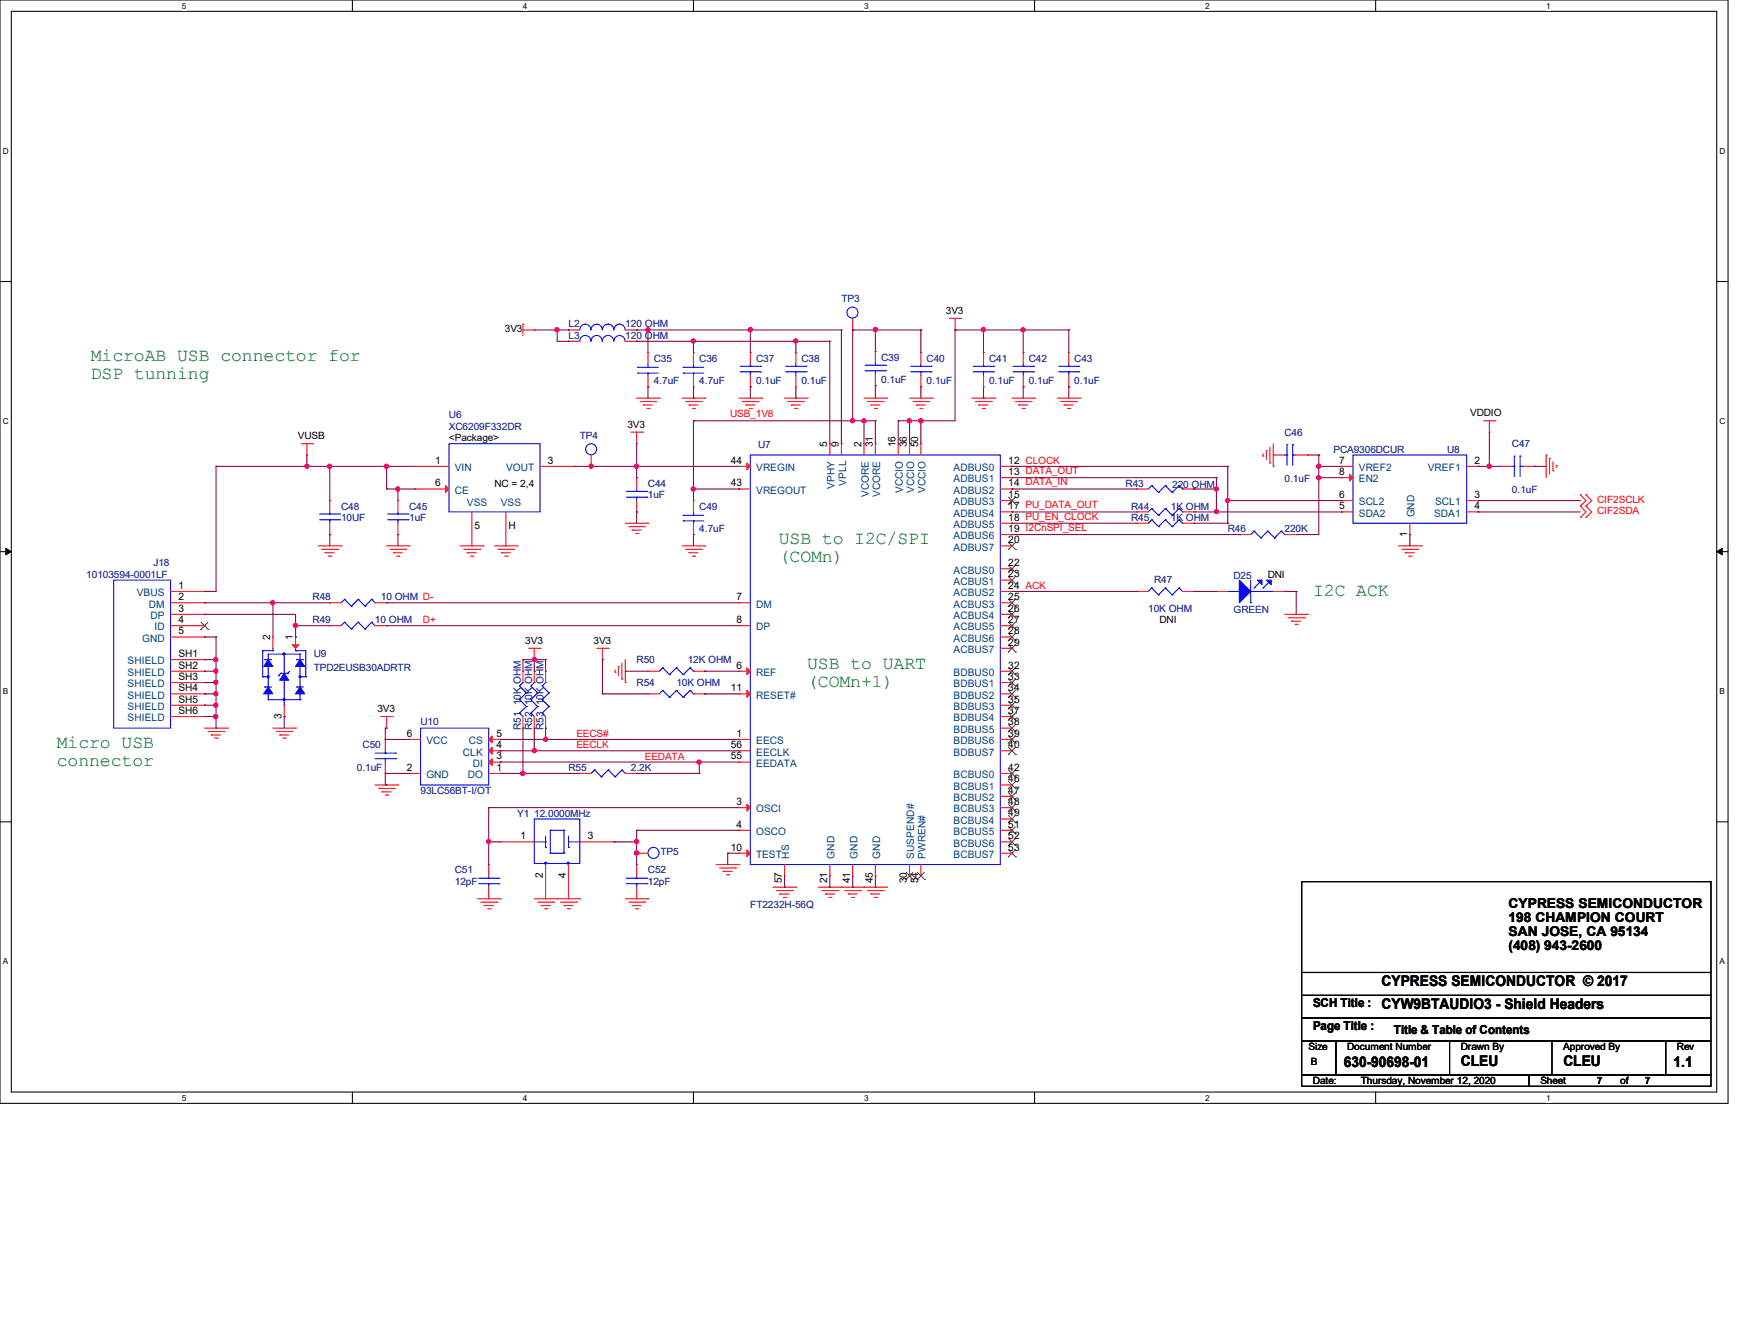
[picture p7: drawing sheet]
<svg xmlns="http://www.w3.org/2000/svg" width="279mm" height="216mm" viewBox="0 0 279 216" stroke-linecap="round" stroke-linejoin="round" font-family="sans-serif">
<path d="M0 0h278v177.4h-278zM1.8 1.8h274.3v173.8h-274.3z" fill="none" stroke="#000" stroke-width=".17"/>
<g fill="#fff">
<path d="M29.3 .2h.7v1.5h-.7z"/>
<path d="M29.3 175.8h.7v1.4h-.7z"/>
</g>
<path d="M56.7 0v1.8M56.7 175.6v1.8" fill="none" stroke="#000" stroke-width=".17"/>
<g fill="#fff">
<path d="M84.1 .2h.7v1.5h-.7z"/>
<path d="M84.1 175.8h.7v1.4h-.7z"/>
</g>
<path d="M111.5 0v1.8M111.5 175.6v1.8" fill="none" stroke="#000" stroke-width=".17"/>
<g fill="#fff">
<path d="M139 .2h.7v1.5h-.7z"/>
<path d="M139 175.8h.7v1.4h-.7z"/>
</g>
<path d="M166.4 0v1.8M166.4 175.6v1.8" fill="none" stroke="#000" stroke-width=".17"/>
<g fill="#fff">
<path d="M193.8 .2h.8v1.5h-.8z"/>
<path d="M193.8 175.8h.8v1.4h-.8z"/>
</g>
<path d="M221.3 0v1.8M221.3 175.6v1.8" fill="none" stroke="#000" stroke-width=".17"/>
<g fill="#fff">
<path d="M248.7 .2h.7v1.5h-.7z"/>
<path d="M248.7 175.8h.7v1.4h-.7z"/>
<path d="M.5 23.5h.9v1.5h-.9z"/>
<path d="M276.6 23.5h.9v1.5h-.9z"/>
<path d="M.5 67h.9v1.5h-.9z"/>
<path d="M276.6 67h.9v1.5h-.9z"/>
</g>
<path d="M0 45.3h1.8M276.1 45.3h1.9" fill="none" stroke="#000" stroke-width=".17"/>
<g fill="#fff">
<path d="M.5 110.4h.8v1.5h-.8z"/>
<path d="M276.6 110.4h.9v1.5h-.9z"/>
</g>
<path d="M0 88.7h1.8M276.1 88.7h1.9" fill="none" stroke="#000" stroke-width=".17"/>
<path d="M.9 88.1l.9 .6-.9 .5zM276.1 88.7l.9-.6v1.1z" fill="#000" stroke="#000" stroke-width=".16"/>
<g fill="#fff">
<path d="M.5 153.8h.8v1.5h-.8z"/>
<path d="M276.6 153.8h.9v1.5h-.9z"/>
</g>
<path d="M0 132.1h1.8M276.1 132.1h1.9M209.4 156.3h65.8v3.7h-65.8zM209.4 141.7h65.8v14.6h-65.8zM209.4 160h65.8v3.7h-65.8zM209.4 167.3h5.5v5.5h-5.5zM209.4 172.8h36.6v1.8h-36.6zM209.4 163.7h65.8v3.6h-65.8zM214.9 167.3h53v5.5h-53zM233.2 167.3h16.4v5.5h-16.4zM246 172.8h29.2v1.8h-29.2zM267.9 167.3h7.3v5.5h-7.3z" fill="none" stroke="#000" stroke-width=".17"/>
<g fill="none" stroke="#f00" stroke-width=".17">
<path d="M84.1 52.1h.1M84.1 53h1.8M84.1 52.1v1.8M85.9 53h.1M91.4 54.9h.1M91.4 53h.1M91.4 53h1.9M91.4 54.9h1.9M100.6 53h1.8M100.6 54.9h1.8M102.4 54.9h.1M102.4 53h.1"/>
<path d="M104.2 56.7h.1M104.2 56.7v1.8M111.5 56.7h.1M111.5 56.7v1.8M120.7 56.7h.1M120.7 56.7v1.8M128 56.7h.1M128 56.7v1.8M137.2 53h.1M137.2 51.2v1.8M140.8 56.5h.1M140.8 56.5v1.8"/>
<path d="M148.1 56.7h.1M148.1 56.7v1.8M152.7 51.2h1.8M153.6 53h.1M153.6 51.2v1.8M154.5 51.2h.1M158.2 56.7h.1M158.2 56.7v1.8M164.6 56.7h.1M164.6 56.7v1.8M171.9 56.7h.1M171.9 56.7v1.8"/>
<path d="M48.5 71.3h1.8M49.4 73.2h.1M49.4 71.3v1.9M50.3 71.3h.1M66.8 75h.1M66.8 78.6h.1M66.8 75h5.4M66.8 78.6h5.4M86.9 75h5.4M92.3 75h.1M95.1 75h.1M95.1 73.2v1.8"/>
<path d="M101.5 69.5h1.8M102.4 71.3h.1M102.4 76.8h.1M102.4 69.5v1.8M102.4 76.8v1.8M102.4 64h3.6M103 64.6h2.5M103.3 69.5h.1M103.5 65.1h.1M103.5 65.1h1.4M104.1 65.7h.3M104.2 62.2h.1"/>
<path d="M104.2 60.3v1.9M104.4 65.7h.1M105.5 64.6h.1M106 64h.1M109.7 64h3.7M110.3 64.6h2.5M110.8 65.1h.1M110.8 65.1h1.5M111.4 65.7h.3M111.5 62.2h.1M111.5 60.3v1.9M111.7 65.7h.1"/>
<path d="M112.8 64.6h.1M113.4 64h.1M118.9 75h.1M118.9 78.6h.1M118.9 64h3.6M118.9 75h1.8M118.9 78.6h1.8M119.4 64.6h2.6M120 65.1h.1M120 65.1h1.4M120.5 65.7h.4M120.7 62.2h.1"/>
<path d="M120.7 60.3v1.9M120.9 65.7h.1M122 64.6h.1M122.5 64h.1M126.2 64h3.6M126.7 64.6h2.6M127.3 65.1h.1M127.3 65.1h1.4M127.8 65.7h.4M128 62.2h.1M128 60.3v1.9M128.2 65.7h.1"/>
<path d="M129.3 64.6h.1M129.8 64h.1M133.5 71.3h.1M133.5 71.3v1.9M135.3 71.3h.1M135.3 71.3v1.9M139 71.3h.1M139 64h3.6M139 71.3v1.9M139.5 64.6h2.6M140.1 65.1h.1M140.1 65.1h1.4"/>
<path d="M140.6 65.7h.4M140.8 62h.1M140.8 71.3h.1M140.8 60.2v1.8M140.8 71.3v1.9M141 65.7h.1M142.1 64.6h.1M142.6 64h.1M144.5 71.3h.1M144.5 71.3v1.9M146.3 71.3h.1M146.3 64h3.6"/>
<path d="M146.3 71.3v1.9M146.9 64.6h2.5M147.4 65.1h.1M147.4 65.1h1.4M148 65.7h.3M148.1 62.2h.1M148.1 71.3h.1M148.1 60.3v1.9M148.1 71.3v1.9M148.3 65.7h.1M149.4 64.6h.1M149.9 64h.1"/>
<path d="M156.3 64h3.7M156.9 64.6h2.6M157.4 65.1h.1M157.4 65.1h1.5M158 65.7h.4M158.2 62.2h.1M158.2 60.3v1.9M158.4 65.7h.1M159.5 64.6h.1M160 64h.1M160.9 75h1.9M160.9 78.6h1.9"/>
<path d="M160.9 76.8h1.9M162.8 75h.1M162.8 76.8h.1M162.8 78.6h.1M162.8 64h3.6M163.3 64.6h2.6M163.9 65.1h.1M163.9 65.1h1.4M164.4 65.7h.4M164.6 62.2h.1M164.6 60.3v1.9M164.8 65.7h.1"/>
<path d="M165.9 64.6h.1M166.4 64h.1M170.1 64h3.6M170.6 64.6h2.6M171.2 65.1h.1M171.2 65.1h1.4M171.7 65.7h.4M171.9 62.2h.1M171.9 60.3v1.9M172.1 65.7h.1M173.2 64.6h.1M173.7 64h.1"/>
<path d="M182.9 78.6h.1M182.9 78.6h1.8M190.2 78.6h1.8M192 78.6h.1M203.2 73.3h.1M203.2 72.9v.4M203.7 72.4h.1M203.7 72.4v1.5M204.3 74.4h.1M204.3 71.9v2.5M204.8 75h.1M204.8 73.2h.1"/>
<path d="M204.8 71.3v3.7M204.8 73.2h1.8M208.5 73.2h1.8M210.3 73.2h.1M215.8 75h.1M215.8 76.8h.1M215.8 75h1.8M215.8 76.8h1.8M235.9 75h1.8M237.7 75h.1M238.6 67.6h1.9M239.6 69.5h.1"/>
<path d="M239.6 67.6v1.9M240.5 67.6h.1M241.4 75h.1M241.4 75h1.8M245.1 75h1.8M246.9 75h.1M248.7 73.2h.1M248.7 73.2v3.6M249.3 73.7h.1M249.3 73.7v2.5M249.8 75.7h.1M249.8 74.3v1.4"/>
<path d="M250.4 74.8h.1M250.4 74.8v.3M254.2 79.5h.1M254.2 79.5l.9 1-.9 .9M255.1 79.5h.1M255.1 79.5l.9 1-.9 .9M27.4 98.8h5.5M27.4 95.1h5.5M27.4 96.9h5.5M32.9 95.1h.1M32.9 96.9h.1M32.9 98.8h.1"/>
<path d="M51.2 87.8h3.7M51.7 88.3h2.6M52.3 88.9h.1M52.3 88.9h1.5M52.8 89.4h.4M53 96.9h.1M53 80.5h.1M53 85.9h.1M53 96.9h1.9M53 80.5v1.8M53 84.1v1.8M53.2 89.4h.1"/>
<path d="M54.3 88.3h.1M54.9 87.8h.1M60.3 96.9h1.9M62.2 96.9h.1M62.2 87.8h3.6M62.7 88.3h2.6M63.3 88.9h.1M63.3 88.9h1.4M63.8 89.4h.4M64 80.5h.1M64 85.9h.1M64 80.5v1.8"/>
<path d="M64 84.1v1.8M64.2 89.4h.1M65.3 88.3h.1M65.8 87.8h.1M74 87.8h3.7M74.6 88.3h2.6M75.1 88.9h.1M75.1 88.9h1.5M75.7 89.4h.4M75.9 87.8h.1M75.9 82.3v5.5M76.1 89.4h.1"/>
<path d="M77.2 88.3h.1M77.7 87.8h.1M79.5 87.8h3.7M80.1 88.3h2.5M80.6 88.9h.1M80.6 88.9h1.5M81.2 89.4h.4M81.4 87.8h.1M81.4 82.3v5.5M81.6 89.4h.1M82.6 88.3h.1M83.2 87.8h.1"/>
<path d="M100.6 84.1h3.6M101.1 84.7h2.6M101.7 85.2h.1M101.7 85.2h1.4M102.2 85.8h.4M102.4 82.3h.1M102.4 80.5v1.8M102.6 85.8h.1M103.7 84.7h.1M104.2 84.1h.1M109.7 87.8h3.7M110.3 88.3h2.5"/>
<path d="M110.8 88.9h.1M110.8 88.9h1.5M111.4 89.4h.3M111.5 85.9h.1M111.5 80.5h.1M111.5 80.5v1.8M111.5 84.1v1.8M111.7 89.4h.1M112.8 88.3h.1M113.4 87.8h.1M118.9 96.9h.1M118.9 96.9h1.8"/>
<path d="M160.9 84.1h1.9M160.9 87.8h1.9M160.9 98.8h1.9M160.9 95.1h1.9M160.9 96.9h1.9M160.9 80.5h1.9M160.9 82.3h1.9M160.9 85.9h1.9M160.9 91.4h1.9M160.9 93.3h1.9M162.8 80.5h.1M162.8 82.3h.1"/>
<path d="M162.8 84.1h.1M162.8 85.9h.1M162.8 87.8h.1M162.8 91.4h.1M162.8 93.3h.1M162.8 95.1h.1M162.8 96.9h.1M162.8 98.8h.1M182.9 95.1h.1M182.9 84.1h.1M182.9 82.3h.1M182.9 84.1h1.8"/>
<path d="M182.9 95.1h1.8M182.9 82.3h1.8M190.2 84.1h1.8M190.2 95.1h1.8M190.2 82.3h1.8M192 95.1h.1M192 84.1h.1M192 82.3h.1M195.7 95.1h.1M195.7 95.1h1.8M199.3 85.9h.1M199.3 85.9h1.9"/>
<path d="M204.8 95.1h1.8M206.6 95.1h.1M206.6 98.8h3.7M206.6 85.9h1.9M207.2 99.3h2.6M207.7 99.9h.1M207.7 99.9h1.5M208.5 85.9h.1M209.8 99.3h.1M210.3 98.8h.1M215.8 80.5h.1M215.8 82.3h.1"/>
<path d="M215.8 80.5h1.8M215.8 82.3h1.8M224.9 87.8h3.7M225.5 88.3h2.5M226 88.9h.1M226 88.9h1.5M226.6 89.4h.3M226.8 85.9h.1M226.8 84.1v1.8M226.9 89.4h.1M228 88.3h.1M228.6 87.8h.1"/>
<path d="M235.9 80.5h1.8M235.9 82.3h1.8M237.7 80.5h.1M237.7 82.3h.1M254.2 81.4h.1M254.2 83.2h.1M254.2 81.4l.9 .9-.9 .9M255.1 81.4h.1M255.1 83.2h.1M255.1 81.4l.9 .9-.9 .9M27.4 115.2h5.5M27.4 107.9h5.5"/>
<path d="M27.4 102.4h5.5M27.4 106h5.5M27.4 109.7h5.5M27.4 111.5h5.5M27.4 100.6h5.5M27.4 113.4h5.5M32.9 102.4h.1M32.9 106h.1M32.9 107.9h.1M32.9 109.7h.1M32.9 111.5h.1M32.9 100.6h.1"/>
<path d="M32.9 113.4h.1M32.9 115.2h.1M32.9 117.1h3.7M33.4 117.6h2.6M34 118.2h.1M34 118.2h1.5M34.5 118.7h.4M34.9 118.7h.1M36 117.6h.1M36.6 117.1h.1M43.9 102.4h.1M43.9 117.1h3.6"/>
<path d="M43.9 102.4v1.8M44.4 117.6h2.6M45 118.2h.1M45 118.2h1.4M45.5 118.7h.4M45.7 115.2h.1M45.7 113.4v1.8M45.9 118.7h.1M47 117.6h.1M47.5 117.1h.1M47.5 102.4h.1M47.5 102.4v1.8"/>
<path d="M53 100.6h.1M53 100.6h1.9M60.3 100.6h1.9M61.3 115.2h1.8M62 118.9h.1M62 118.9v1.8M62.2 117.1h.1M62.2 100.6h.1M62.2 115.2v1.9M63.1 115.2h.1M65.8 118.9h.1M65.8 118.9h1.8"/>
<path d="M78.6 118.9h1.9M80.5 118.9h.1M84.1 117.1h.1M84.1 107.9h.1M84.1 107.9v1.8M84.1 115.2v1.9M85 104.2h1.9M85.9 106h.1M85.9 117.1h.1M85.9 107.9h.1M85.9 104.2v1.8M85.9 107.9v1.8"/>
<path d="M85.9 115.2v1.9M86.9 104.2h.1M87.8 117.1h.1M87.8 107.9h.1M87.8 107.9v1.8M87.8 115.2v1.9M96 104.2h1.8M96.9 106h.1M96.9 104.2v1.8M97.8 104.2h.1M98.9 108.1h.1M98.9 107.7v.4"/>
<path d="M99.5 107.1h.1M99.5 107.1v1.5M100 109.2h.1M100 106.6v2.6M100.6 109.7h.1M100.6 106v3.7M104.2 107.9h.1M104.2 111.5h.1M104.2 107.9h1.8M104.2 111.5h1.8M111.5 107.9h1.9M111.5 111.5h1.9"/>
<path d="M113.4 107.9h.1M113.4 111.5h.1M118.9 100.6h.1M118.9 107.9h.1M118.9 111.5h.1M118.9 118.9h.1M118.9 107.9h1.8M118.9 111.5h1.8M118.9 100.6h1.8M118.9 118.9h1.8M160.9 115.2h1.9M160.9 104.2h1.9"/>
<path d="M160.9 117.1h1.9M160.9 107.9h1.9M160.9 102.4h1.9M160.9 109.7h1.9M160.9 111.5h1.9M160.9 100.6h1.9M160.9 113.4h1.9M160.9 118.9h1.9M162.8 100.6h.1M162.8 102.4h.1M162.8 104.2h.1M162.8 107.9h.1"/>
<path d="M162.8 109.7h.1M162.8 111.5h.1M162.8 113.4h.1M162.8 115.2h.1M162.8 117.1h.1M162.8 118.9h.1M208.3 100.4h.4M208.7 100.4h.1M60.3 126.2h3.7M60.9 126.7h2.6M61.4 127.3h.1M61.4 127.3h1.5"/>
<path d="M62 124.3h.1M62 127.8h.4M62 122.5v1.8M62.4 127.8h.1M63.5 126.7h.1M64 126.2h.1M65.8 124.3h.1M65.8 124.3h1.8M78.6 139h.1M78.6 124.3h1.9M78.6 139v1.8M78.6 120.7h1.9"/>
<path d="M78.6 122.5h1.9M80.5 135.3h.1M80.5 120.7h.1M80.5 122.5h.1M80.5 124.3h.1M80.5 135.3h5.4M87.8 139v5.5M91.4 139v5.5M93.3 124.3h.1M93.3 124.3h1.8M93.3 135.3h5.5M98.8 135.3h.1"/>
<path d="M100.6 124.3h1.8M102.4 124.3h.1M102.4 139h.1M102.4 137.2h.1M102.4 139v1.8M102.4 137.2h1.8M115.2 139h3.7M115.7 139.5h2.6M118.3 139.5h.1M118.9 139h.1M118.9 120.7h.1M118.9 122.5h.1"/>
<path d="M118.9 129.8h.1M118.9 133.5h.1M118.9 137.2h.1M118.9 120.7h1.8M118.9 122.5h1.8M118.9 129.8h1.8M118.9 133.5h1.8M118.9 137.2h1.8M126.2 139v1.8M133.5 139v1.8M137.2 139v1.8M140.8 139v1.8"/>
<path d="M146.3 139v1.8M148.1 139v1.8M160.9 126.2h1.9M160.9 124.3h1.9M160.9 135.3h1.9M160.9 120.7h1.9M160.9 129.8h1.9M160.9 133.5h1.9M160.9 137.2h1.9M160.9 128h1.9M160.9 131.7h1.9M162.8 120.7h.1"/>
<path d="M162.8 124.3h.1M162.8 126.2h.1M162.8 128h.1M162.8 129.8h.1M162.8 131.7h.1M162.8 133.5h.1M162.8 135.3h.1M162.8 137.2h.1M76.8 144.5h3.7M77.3 145h2.6M77.9 145.6h.1M77.9 145.6h1.5"/>
<path d="M78.4 146.1h.4M78.6 144.5h.1M78.6 142.6v1.9M78.8 146.1h.1M79.9 145h.1M80.5 144.5h.1M85.9 144.5h7.4M86.5 145h2.6M87 145.6h.1M87 145.6h1.5M87.6 146.1h.4M87.8 144.5h.1"/>
<path d="M88 146.1h.1M89.1 145h.1M89.6 144.5h.1M90.2 145h2.5M90.7 145.6h.1M90.7 145.6h1.5M91.2 146.1h.4M91.4 144.5h.1M91.6 146.1h.1M92.7 145h.1M93.3 144.5h.1M100.6 144.5h3.6"/>
<path d="M101.1 145h2.6M101.7 145.6h.1M101.7 145.6h1.4M102.2 146.1h.4M102.4 144.5h.1M102.4 142.6v1.9M102.6 146.1h.1M103.7 145h.1M104.2 144.5h.1M116.3 140.1h.1M116.3 140.1h1.5M116.8 140.6h.4"/>
<path d="M117.2 140.6h.1M124.3 142.6h3.7M124.9 143.2h2.6M125.4 143.7h.1M125.4 143.7h1.5M126 144.3h.4M126.2 140.8h.1M126.4 144.3h.1M127.5 143.2h.1M128 142.6h.1M131.7 142.6h10.9M132.2 143.2h2.6"/>
<path d="M132.8 143.7h.1M132.8 143.7h1.4M133.3 144.3h.4M133.5 140.8h.1M133.7 144.3h.1M134.8 143.2h.1M135.3 142.6h.1M135.9 143.2h2.5M136.4 143.7h.1M136.4 143.7h1.5M136.9 144.3h.4M137.2 140.8h.1"/>
<path d="M137.3 144.3h.1M138.4 143.2h.1M139 142.6h.1M139.5 143.2h2.6M140.1 143.7h.1M140.1 143.7h1.4M140.6 144.3h.4M140.8 140.8h.1M141 144.3h.1M142.1 143.2h.1M142.6 142.6h.1M146.3 140.8h.1"/>
<path d="M148.1 140.8h.1"/>
</g>
<g fill="#00f" stroke="#00f" stroke-width=".17">
<path d="M199.3 93.3l1.9 1.8-1.9 1.8z"/>
<path d="M202.3 93.3h.7v.7z"/>
<path d="M203.7 93.3h.8v.7z"/>
<path d="M45.7 108.2l.7 1.1h-1.4z" fill-rule="evenodd"/>
<path d="M48.3 106l.7 1.1h-1.5z" fill-rule="evenodd"/>
<path d="M48.3 110.4l.7 1.1h-1.5z" fill-rule="evenodd"/>
<path d="M43.1 106l.8 1.1h-1.5z" fill-rule="evenodd"/>
<path d="M43.1 110.4l.8 1.1h-1.5z" fill-rule="evenodd"/>
<circle cx="87.8" cy="138.8" r=".17"/>
<circle cx="91.4" cy="138.8" r=".17"/>
<circle cx="45.7" cy="105.1" r=".17"/>
<circle cx="45.7" cy="112.4" r=".17"/>
<circle cx="43.1" cy="108.8" r=".17"/>
<circle cx="48.3" cy="108.8" r=".17"/>
</g>
<g fill="none" stroke="#00f" stroke-width=".17">
<path d="M95 54.9a.89 .89 0 0 0-.9-1 .89 .89 0 0 0-.8 1M95 53a.89 .89 0 0 0-.9-.9 .89 .89 0 0 0-.8 .9M96.9 54.9a.89 .89 0 0 0-.9-1 .89 .89 0 0 0-.9 1M96.9 53a.89 .89 0 0 0-.9-.9 .89 .89 0 0 0-.9 .9M98.7 54.9a.91 .91 0 0 0-.9-1 .91 .91 0 0 0-.9 1M98.7 53a.91 .91 0 0 0-.9-.9 .91 .91 0 0 0-.9 .9M100.5 54.9a.89 .89 0 0 0-.8-1 .89 .89 0 0 0-.9 1M100.5 53a.89 .89 0 0 0-.8-.9 .89 .89 0 0 0-.9 .9M102.6 59.1h.1M102.6 60h.1M102.6 59.1h3.3M102.6 60h3.3"/>
<path d="M104.2 60h.1M104.2 59.1h.1M104.2 58.5v.6M104.2 60v.3M109.9 59.1h.1M109.9 60h.1M109.9 59.1h3.3M109.9 60h3.3M111.5 60h.1M111.5 59.1h.1M111.5 58.5v.6M111.5 60v.3"/>
<path d="M119 59.8h3.3M119 58.9h3.3M120.7 58.9h.1M120.7 59.8h.1M120.7 58.5v.4M120.7 59.8v.5M122.3 59.8h.1M122.3 58.9h.1M126.4 59.8h3.3M126.4 58.9h3.3M128 58.9h.1M128 59.8h.1"/>
<path d="M128 58.5v.4M128 59.8v.5M129.7 59.8h.1M129.7 58.9h.1M139.1 59.6h3.4M139.1 58.7h3.4M140.8 58.7h.1M140.8 59.6h.1M140.8 58.3v.4M140.8 59.6v.6M142.5 59.6h.1M142.5 58.7h.1"/>
<path d="M146.5 59.8h3.3M146.5 58.9h3.3M148.1 58.9h.1M148.1 59.8h.1M148.1 58.5v.4M148.1 59.8v.5M149.8 59.8h.1M149.8 58.9h.1M156.5 59.8h3.3M156.5 58.9h3.3M158.2 58.9h.1M158.2 59.8h.1"/>
<path d="M158.2 58.5v.4M158.2 59.8v.5M159.8 59.8h.1M159.8 58.9h.1M162.9 59.8h3.3M162.9 58.9h3.3M164.6 58.9h.1M164.6 59.8h.1M164.6 58.5v.4M164.6 59.8v.5M166.2 59.8h.1M166.2 58.9h.1"/>
<path d="M170.3 59.8h3.2M170.3 58.9h3.2M171.9 58.9h.1M171.9 59.8h.1M171.9 58.5v.4M171.9 59.8v.5M173.5 59.8h.1M173.5 58.9h.1M72.2 71.3h14.7v11h-14.7zM100.8 79.9h3.3M100.8 79h3.3M102.4 79h.1"/>
<path d="M102.4 79.9h.1M102.4 78.6v.4M102.4 79.9v.6M104.1 79.9h.1M104.1 79h.1M120.7 73.2h40.2v65.8h-40.2zM185.3 78.1h.1M185.3 78.1l-.6 .5M185.3 78.1l1.1 1.1M186.4 79.2h.1M187.5 78.1h.1M187.5 78.1l-1.1 1.1"/>
<path d="M187.5 78.1l1.1 1.1M188.6 79.2h.1M189.7 78.1h.1M189.7 78.1l-1.1 1.1M189.7 78.1l.5 .5M190.2 78.6h.1M206.6 73.2h.4M207 73.2h.1M207 71.5h.1M207 71.5v3.3M207.9 71.5h.1M207.9 73.2h.1"/>
<path d="M207.9 73.2h.6M207.9 71.5v3.3M217.6 73.2h18.3v10.9h-18.3zM243.2 75h.4M243.6 75h.1M243.6 73.3h.1M243.6 73.3v3.3M244.5 73.3h.1M244.5 75h.1M244.5 75h.6M244.5 73.3v3.3M18.3 93.3h9.1v23.8h-9.1z"/>
<path d="M51.4 83.6h3.3M51.4 82.6h3.3M53 82.6h.1M53 83.6h.1M53 82.3v.3M53 83.6v.5M54.7 83.6h.1M54.7 82.6h.1M55.4 96.4h.1M55.4 96.4l-.5 .5M55.4 96.4l1.1 1.1M56.5 97.5h.1"/>
<path d="M57.6 96.4h.1M57.6 96.4l-1.1 1.1M57.6 96.4l1.1 1.1M58.7 97.5h.1M59.8 96.4h.1M59.8 96.4l-1.1 1.1M59.8 96.4l.5 .5M60.3 96.9h.1M62.4 83.6h3.3M62.4 82.6h3.3M64 82.6h.1M64 83.6h.1"/>
<path d="M64 82.3v.3M64 83.6v.5M65.7 83.6h.1M65.7 82.6h.1M109.9 82.8h.1M109.9 83.7h.1M109.9 82.8h3.3M109.9 83.7h3.3M111.5 83.7h.1M111.5 82.8h.1M111.5 82.3v.5M111.5 83.7v.4"/>
<path d="M185.3 94.5h.1M185.3 83.6h.1M185.3 81.7h.1M185.3 94.5l-.6 .6M185.3 94.5l1.1 1.1M185.3 83.6l-.6 .5M185.3 83.6l1.1 1.1M185.3 81.7l-.6 .6M185.3 81.7l1.1 1.1M186.4 95.6h.1M186.4 84.7h.1M186.4 82.8h.1"/>
<path d="M187.5 94.5h.1M187.5 83.6h.1M187.5 81.7h.1M187.5 94.5l-1.1 1.1M187.5 94.5l1.1 1.1M187.5 83.6l-1.1 1.1M187.5 83.6l1.1 1.1M187.5 81.7l-1.1 1.1M187.5 81.7l1.1 1.1M188.6 95.6h.1M188.6 84.7h.1M188.6 82.8h.1"/>
<path d="M189.7 94.5h.1M189.7 83.6h.1M189.7 81.7h.1M189.7 94.5l-1.1 1.1M189.7 94.5l.5 .6M189.7 83.6l-1.1 1.1M189.7 83.6l.5 .5M189.7 81.7l-1.1 1.1M189.7 81.7l.5 .6M190.2 95.1h.1M190.2 84.1h.1M190.2 82.3h.1"/>
<path d="M197.5 95.1h1.8M199.3 95.1h.1M201.2 96.9h.1M201.2 93.3v3.6M201.2 95.1h3.6M201.7 94.5h.1M201.7 85.4h.1M201.7 85.4l-.5 .5M201.7 85.4l1.1 1.1M202.6 93.6l-.9 .9M202.8 86.5h.1M203.2 94.5h.1"/>
<path d="M203.9 85.4h.1M203.9 85.4l-1.1 1.1M203.9 85.4l1.1 1.1M204.1 93.6l-.9 .9M204.8 95.1h.1M205 86.5h.1M206.1 85.4h.1M206.1 85.4l-1.1 1.1M206.1 85.4l.5 .5M206.6 85.9h.1M42.2 108.8h.1M42.2 104.6h.1"/>
<path d="M42.2 104.6v4.2M42.2 108.8h.9M42.2 104.6h1.7M42.6 106h.1M42.6 110.4h.1M42.6 106h1.1M42.6 110.4h1.1M43.1 106h.1M43.1 110.4h.1M43.1 112.5h.1M43.1 107.1v3.3M43.1 111.5v1"/>
<path d="M43.1 112.5h5.2M43.9 104.6h.1M43.9 104.2v.4M44.8 108.6h.1M45.2 108.2h.1M45.2 108.2h1.1M45.2 108.2l-.4 .4M45.7 113.4h.1M45.7 108.2h.1M45.7 105.2v3M45.7 109.3v4.1M46.3 108.2h.1"/>
<path d="M46.6 107.9l-.3 .3M47.5 104.6h.1M47.5 104.6h1.7v4.2M47.5 104.2v.4M47.7 106h.1M47.7 110.4h.1M47.7 106h1.1M47.7 110.4h1.1M48.3 105.2h.1M48.3 106h.1M48.3 110.4h.1M48.3 112.5h.1"/>
<path d="M48.3 108.8h.1M48.3 105.2h-5.2v.8M48.3 105.2v.8M48.3 107.1v3.3M48.3 111.5v1M48.3 108.8h.9M49.2 108.8h.1M55.4 100h.1M55.4 100l-.5 .6M55.4 100l1.1 1.1M56.5 101.1h.1M57.6 100h.1"/>
<path d="M57.6 100l-1.1 1.1M57.6 100l1.1 1.1M58.7 101.1h.1M59.8 100h.1M59.8 100l-1.1 1.1M59.8 100l.5 .6M60.3 100.6h.1M67.6 117.1h11v9.1h-11zM83.6 114.6h.1M83.6 112.5h.1M83.6 110.3h.1M83.6 114.6l.5 .6"/>
<path d="M83.6 112.5l1.1 1.1M83.6 110.3l1.1 1.1M84.1 109.7h.1M84.1 109.7l-.5 .6M84.7 113.6h.1M84.7 111.4h.1M84.7 113.6l-1.1 1M84.7 111.4l-1.1 1.1M85.4 114.6h.1M85.4 112.5h.1M85.4 110.3h.1M85.4 114.6l.5 .6"/>
<path d="M85.4 112.5l1.1 1.1M85.4 110.3l1.1 1.1M85.9 109.7h.1M85.9 109.7l-.5 .6M86.5 113.6h.1M86.5 111.4h.1M86.5 113.6l-1.1 1M86.5 111.4l-1.1 1.1M87.2 114.6h.1M87.2 112.5h.1M87.2 110.3h.1M87.2 114.6l.6 .6"/>
<path d="M87.2 112.5l1.1 1.1M87.2 110.3l1.1 1.1M87.8 109.7h.1M87.8 109.7l-.6 .6M88.3 113.6h.1M88.3 111.4h.1M88.3 113.6l-1.1 1M88.3 111.4l-1.1 1.1M106.6 107.4h.1M106.6 111h.1M106.6 107.4l-.6 .5M106.6 107.4l1.1 1.1"/>
<path d="M106.6 111l-.6 .5M106.6 111l1.1 1.1M107.7 108.5h.1M107.7 112.1h.1M108.8 107.4h.1M108.8 111h.1M108.8 107.4l-1.1 1.1M108.8 107.4l1.1 1.1M108.8 111l-1.1 1.1M108.8 111l1.1 1.1M109.9 108.5h.1M109.9 112.1h.1"/>
<path d="M111 107.4h.1M111 111h.1M111 107.4l-1.1 1.1M111 107.4l.5 .5M111 111l-1.1 1.1M111 111l.5 .5M111.5 107.9h.1M111.5 111.5h.1M60.3 122h3.3M60.3 121.1h3.3M62 121.1h.1M62 122h.1"/>
<path d="M62 120.7v.4M62 122v.5M63.6 122h.1M63.6 121.1h.1M85.9 131.7h7.4v7.1h-7.4zM85.9 135.3h1.9M87.8 136.2h.1M87.8 135.3h.1M87.8 134.4v1.8M88.5 137.2h.1M88.5 133.5h.1M88.5 133.5v3.7"/>
<path d="M88.5 137.2h2.2M88.5 133.5h2.2M90.7 137.2h.1M90.7 133.5h.1M90.7 133.5v3.7M91.4 136.2h.1M91.4 134.4v1.8M91.4 135.3h1.9M93.3 135.3h.1M95.6 123.8h.1M95.6 123.8l-.5 .5M95.6 123.8l1.1 1.1"/>
<path d="M96.7 124.9h.1M97.8 123.8h.1M97.8 123.8l-1.1 1.1M97.8 123.8l1.1 1.1M98.9 124.9h.1M100 123.8h.1M100 123.8l-1.1 1.1M100 123.8l.6 .5M100.6 124.3h.1M77 142.1h3.3M77 141.2h3.3M78.6 141.2h.1"/>
<path d="M78.6 142.1h.1M78.6 140.8v.4M78.6 142.1v.5M80.3 142.1h.1M80.3 141.2h.1M100.8 142.1h3.3M100.8 141.2h3.3M102.4 141.2h.1M102.4 142.1h.1M102.4 140.8v.4M102.4 142.1v.5M104.1 142.1h.1"/>
<path d="M104.1 141.2h.1"/>
<circle cx="137.1" cy="50.2" r=".89"/>
<circle cx="95.1" cy="72.2" r=".89"/>
<circle cx="105.1" cy="137.1" r=".89"/>
</g>
<g fill="#f00" stroke="#f00" stroke-width=".17">
<path d="M71.7 78.1l.5 .5-.5 .6z"/>
<path d="M217.1 76.2l.5 .6-.5 .5z"/>
<path d="M120.1 74.4l.6 .6-.6 .5z"/>
<path d="M120.1 107.4l.6 .5-.6 .6z"/>
<path d="M120.1 111l.6 .5-.6 .6z"/>
<path d="M120.1 129.3l.6 .5-.6 .6z"/>
<path d="M120.1 136.6l.6 .6-.6 .5z"/>
<path d="M78.6 118.9l.6-.6v1.1z"/>
<path d="M78.6 120.7l.6-.6v1.1z"/>
<path d="M79.2 122v1.1l-.6-.6z"/>
<path d="M47 103.7h1.1l-.6 .5z"/>
</g>
<g fill="none" stroke="#804000" stroke-width=".16">
<path d="M162.2 79.9l1.2 1.2M163.3 79.9l-1.1 1.2M162.2 81.1h.1M162.2 88.3h.1M162.2 92h.1M162.2 93.9h.1M162.2 97.5h.1M162.2 99.4h.1M162.2 87.2l1.2 1.1M162.2 90.9l1.2 1.1M162.2 92.7l1.2 1.2M162.2 96.4l1.2 1.1"/>
<path d="M162.2 98.2l1.2 1.2M163.3 87.2l-1.1 1.1M163.3 90.9l-1.1 1.1M163.3 92.7l-1.1 1.2M163.3 96.4l-1.1 1.1M163.3 98.2l-1.1 1.2M163.4 81.1h.1M163.4 88.3h.1M163.4 92h.1M163.4 93.9h.1M163.4 97.5h.1M163.4 99.4h.1"/>
<path d="M32.3 101.2h.1M32.3 100l1.2 1.2M33.4 100l-1.1 1.2M33.5 101.2h.1M162.2 101.2h.1M162.2 103h.1M162.2 104.8h.1M162.2 108.5h.1M162.2 110.3h.1M162.2 112.1h.1M162.2 114h.1M162.2 115.8h.1"/>
<path d="M162.2 117.6h.1M162.2 119.5h.1M162.2 100l1.2 1.2M162.2 101.9l1.2 1.1M162.2 103.7l1.2 1.1M162.2 107.4l1.2 1.1M162.2 109.2l1.2 1.1M162.2 111l1.2 1.1M162.2 112.8l1.2 1.2M162.2 114.6l1.2 1.2M162.2 116.5l1.2 1.1M162.2 118.3l1.2 1.2"/>
<path d="M163.3 100l-1.1 1.2M163.3 101.9l-1.1 1.1M163.3 103.7l-1.1 1.1M163.3 107.4l-1.1 1.1M163.3 109.2l-1.1 1.1M163.3 111l-1.1 1.1M163.3 112.8l-1.1 1.2M163.3 114.6l-1.1 1.2M163.3 116.5l-1.1 1.1M163.3 118.3l-1.1 1.2M163.4 101.2h.1M163.4 103h.1"/>
<path d="M163.4 104.8h.1M163.4 108.5h.1M163.4 110.3h.1M163.4 112.1h.1M163.4 114h.1M163.4 115.8h.1M163.4 117.6h.1M163.4 119.5h.1M162.2 121.3h.1M162.2 124.9h.1M162.2 126.8h.1M162.2 128.6h.1"/>
<path d="M162.2 130.4h.1M162.2 132.2h.1M162.2 134.1h.1M162.2 135.9h.1M162.2 137.8h.1M162.2 120.1l1.2 1.2M162.2 123.8l1.2 1.1M162.2 125.6l1.2 1.2M162.2 127.5l1.2 1.1M162.2 129.3l1.2 1.1M162.2 131.1l1.2 1.1M162.2 132.9l1.2 1.2"/>
<path d="M162.2 134.8l1.2 1.1M162.2 136.6l1.2 1.2M163.3 120.1l-1.1 1.2M163.3 123.8l-1.1 1.1M163.3 125.6l-1.1 1.2M163.3 127.5l-1.1 1.1M163.3 129.3l-1.1 1.1M163.3 131.1l-1.1 1.1M163.3 132.9l-1.1 1.2M163.3 134.8l-1.1 1.1M163.3 136.6l-1.1 1.2M163.4 121.3h.1"/>
<path d="M163.4 124.9h.1M163.4 126.8h.1M163.4 128.6h.1M163.4 130.4h.1M163.4 132.2h.1M163.4 134.1h.1M163.4 135.9h.1M163.4 137.8h.1M145.7 141.4h.1M145.8 140.3l1.1 1.1M146.9 140.3l-1.2 1.1M146.9 141.4h.1"/>
<path d="M147.5 141.4h.1M147.6 140.3l1.1 1.1M148.7 140.3l-1.2 1.1M148.7 141.4h.1"/>
</g>
<g fill="none" stroke="#800040" stroke-width=".17">
<path d="M85.9 53h5.5M89.6 53h.1M89.6 53v1.9h1.8M91.4 53h.1M91.4 54.9h.1M102.4 53h.1M102.4 54.9h.1M102.4 54.9h31.1M102.4 53h32.9M104.2 53h.1M104.2 53v3.7M111.5 54.9h.1"/>
<path d="M111.5 54.9v1.8M120.7 53h.1M120.7 53v3.7M128 54.9h.1M128 54.9v1.8M133.5 54.9h.1M133.5 54.9v16.4M135.3 53h.1M135.3 53v18.3M137.2 53h.1M137.2 53h10.9M137.2 53v14.6"/>
<path d="M140.8 53h.1M140.8 53v3.5M148.1 53h.1M148.1 53v3.7M153.6 53h.1M153.6 53v14.6h-9.1M153.6 53h18.3M158.2 53h.1M158.2 53v3.7M164.6 53h.1M164.6 53v3.7M171.9 53h.1"/>
<path d="M171.9 53v3.7M34.8 75h.1M34.8 75h32M34.8 75v20.1h-1.9M49.4 75h.1M49.4 73.2v1.8M53 75h.1M53 75v5.5M62.2 78.6h.1M62.2 75h.1M62.2 78.6h4.6M62.2 75v3.6"/>
<path d="M64 78.6h.1M64 78.6v1.9M92.3 75h26.6M95.1 75h.1M102.4 76.8h.1M102.4 75h.1M102.4 71.3v5.5M104.2 62.2h.1M104.2 62.2v1.8M111.5 67.6h.1M111.5 78.6h.1M111.5 64h.1"/>
<path d="M111.5 67.6h29.3M111.5 62.2v1.8M111.5 67.6v12.9M111.5 78.6h7.4M118.9 78.6h.1M120.7 62.2h.1M120.7 62.2v1.8M128 64h.1M128 62.2v1.8M139 67.6h.1M139 67.6v3.7M140.8 67.6h.1"/>
<path d="M140.8 62h.1M140.8 62v2M140.8 67.6v3.7M144.5 67.6h.1M144.5 67.6v3.7M146.3 67.6h.1M146.3 67.6v3.7M148.1 67.6h.1M148.1 62.2h.1M148.1 62.2v1.8M148.1 67.6v3.7M158.2 64h.1"/>
<path d="M158.2 62.2v1.8M162.8 75h.1M162.8 78.6h.1M162.8 75h34.7M162.8 76.8h32.9M162.8 78.6h20.1M164.6 62.2h.1M164.6 62.2v1.8M171.9 62.2h.1M171.9 62.2v1.8M192 78.6h.1M192 78.6h3.7"/>
<path d="M195.7 76.8h.1M195.7 78.6h.1M195.7 76.8v5.5M197.5 75h.1M197.5 75v9.1M210.3 73.2h1.8M212.1 75h.1M212.1 73.2h.1M212.1 76.8h.1M212.1 73.2v12.7h-3.6M212.1 75h3.7M212.1 76.8h3.7"/>
<path d="M237.7 75h.1M237.7 75h3.7M239.6 75h.1M239.6 69.5v5.5M246.9 75h.1M246.9 75h1.8M32.9 96.9h.1M32.9 98.8h.1M32.9 95.1h.1M32.9 96.9h20.1M32.9 98.8h14.6v3.6M43.9 96.9h.1"/>
<path d="M43.9 96.9v5.5M53 85.9h.1M53 85.9v1.9M62.2 96.9h.1M62.2 96.9h56.7M64 85.9h.1M64 85.9v1.9M102.4 82.3h.1M102.4 82.3v1.8M111.5 85.9h.1M111.5 85.9v1.9M162.8 82.3h.1"/>
<path d="M162.8 84.1h.1M162.8 85.9h36.5M162.8 82.3h20.1M162.8 84.1h20.1M162.8 95.1h20.1M182.9 95.1h.1M192 95.1h.1M192 82.3h23.8M192 84.1h5.5M192 95.1h3.7M195.7 82.3h.1M197.5 80.5h.1"/>
<path d="M197.5 84.1h.1M197.5 80.5h18.3M199.3 85.9h.1M206.6 95.1h.1M206.6 95.1h1.9M208.5 85.9h.1M208.5 95.1h.1M208.5 95.1v3.7M215.8 82.3h.1M226.8 85.9h.1M226.8 85.9v1.9M237.7 80.5h.1"/>
<path d="M237.7 82.3h.1M237.7 80.5h16.5M237.7 82.3h16.5M32.9 102.4h.1M32.9 115.2h.1M32.9 106h.1M32.9 107.9h.1M32.9 109.7h.1M32.9 111.5h.1M32.9 113.4h.1M32.9 111.5h1.9M32.9 107.9h1.9"/>
<path d="M32.9 106h1.9M32.9 102.4h1.9M32.9 115.2h1.9M32.9 109.7h1.9M32.9 113.4h1.9M34.8 102.4h.1M34.8 107.9h.1M34.8 109.7h.1M34.8 111.5h.1M34.8 113.4h.1M34.8 115.2h.1M34.8 117.1h.1"/>
<path d="M34.8 102.4v14.7M45.7 115.2h.1M45.7 115.2v1.9M47.5 100.6h.1M47.5 102.4h.1M47.5 100.6h5.5M62 118.9h.1M62 117.1h.1M62 118.9h3.8M62 117.1v1.8M62 117.1h.2M62.2 100.6h.1"/>
<path d="M62.2 100.6h56.7M80.5 118.9h.1M80.5 118.9h38.4M84.1 117.1h.1M84.1 106h.1M84.1 106v1.9M84.1 117.1v7.2M84.1 106h3.7M85.9 117.1h.1M85.9 106h.1M85.9 107.9h.1M85.9 106v1.9"/>
<path d="M85.9 117.1v3.6M87.8 118.9h.1M87.8 117.1h.1M87.8 106h.1M87.8 106v1.9M87.8 117.1v1.8M96.9 111.5h.1M96.9 106h.1M96.9 111.5h7.3M96.9 106v5.5M100.6 107.9h.1M100.6 107.9h3.6"/>
<path d="M113.4 111.5h.1M113.4 107.9h.1M113.4 111.5h5.5M113.4 107.9h5.5M62 124.3h.1M62 124.3v1.9h.2M62 124.3h3.8M62.2 126.2h.1M78.6 135.3h.1M78.6 129.8h.1M78.6 135.3h1.9M78.6 129.8v9.2"/>
<path d="M78.6 129.8h40.3M80.5 122.5h.1M80.5 124.3h.1M80.5 120.7h.1M80.5 120.7h38.4M80.5 124.3h12.8M80.5 122.5h38.4M84.1 124.3h.1M85.9 120.7h.1M98.8 135.3h.1M98.8 135.3h3.6M102.4 124.3h.1"/>
<path d="M102.4 135.3h.1M102.4 137.2h.1M102.4 133.5h.1M102.4 133.5v5.5M102.4 124.3h10.1M102.4 133.5h16.5M112.5 122.5h.1M112.5 124.3h.1M112.5 122.5v1.8M117.1 139h.1M117.1 137.2h.1M117.1 137.2v1.8"/>
<path d="M117.1 137.2h1.8M118.9 133.5h.1M126.2 142.6h.1M126.2 140.8v1.8M133.5 142.6h.1M133.5 140.8v1.8M137.2 142.6h.1M137.2 140.8v1.8M140.8 142.6h.1M140.8 140.8v1.8"/>
</g>
<g fill="#f0f" stroke="#f0f" stroke-width=".17">
<circle cx="43.9" cy="96.9" r=".34"/>
<circle cx="47.5" cy="100.5" r=".35"/>
<circle cx="49.4" cy="75" r=".34"/>
<circle cx="111.5" cy="78.6" r=".35"/>
<circle cx="139" cy="67.6" r=".35"/>
<circle cx="137.1" cy="67.6" r=".34"/>
<circle cx="128" cy="54.8" r=".34"/>
<circle cx="120.7" cy="53" r=".35"/>
<circle cx="104.2" cy="53" r=".34"/>
<circle cx="111.5" cy="54.8" r=".35"/>
<circle cx="146.3" cy="67.6" r=".34"/>
<circle cx="148.1" cy="67.6" r=".35"/>
<circle cx="158.2" cy="53" r=".34"/>
<circle cx="164.5" cy="53" r=".34"/>
<circle cx="78.6" cy="135.3" r=".34"/>
<circle cx="87.8" cy="118.8" r=".34"/>
<circle cx="85.9" cy="120.7" r=".34"/>
<circle cx="112.4" cy="122.5" r=".34"/>
<circle cx="84.1" cy="124.3" r=".35"/>
<circle cx="239.6" cy="75" r=".35"/>
<circle cx="197.5" cy="80.4" r=".34"/>
<circle cx="212.1" cy="76.8" r=".35"/>
<circle cx="140.8" cy="53" r=".34"/>
<circle cx="102.4" cy="75" r=".35"/>
<circle cx="95.1" cy="75" r=".34"/>
<circle cx="34.7" cy="106" r=".34"/>
<circle cx="34.7" cy="107.9" r=".34"/>
<circle cx="34.7" cy="109.7" r=".34"/>
<circle cx="34.7" cy="111.5" r=".34"/>
<circle cx="34.7" cy="113.4" r=".34"/>
<circle cx="62.1" cy="75" r=".34"/>
<circle cx="53" cy="75" r=".34"/>
<circle cx="64" cy="78.6" r=".34"/>
<circle cx="102.4" cy="137.1" r=".35"/>
<circle cx="102.4" cy="135.3" r=".35"/>
<circle cx="195.7" cy="78.6" r=".34"/>
<circle cx="212.1" cy="75" r=".35"/>
<circle cx="195.7" cy="82.3" r=".34"/>
<circle cx="89.6" cy="53" r=".34"/>
<circle cx="85.9" cy="106" r=".34"/>
<circle cx="34.7" cy="115.2" r=".34"/>
</g>
<g font-size="2.9" fill="#008000">
<text x="14.6" y="58.1">MicroAB USB connector for</text>
<text x="14.6" y="61">DSP tunning</text>
<text x="125.3" y="87.4">USB to I2C/SPI</text>
<text x="125.3" y="90.3">(COMn)</text>
<text x="211.2" y="95.8">I2C ACK</text>
<text x="129.8" y="107.5">USB to UART</text>
<text x="129.8" y="110.4">(COMn+1)</text>
<text x="9.1" y="120.3">Micro USB</text>
<text x="9.1" y="123.2">connector</text>
</g>
<g font-size="2.4">
<text x="222.2" y="158.5">CYPRESS SEMICONDUCTOR © 2017</text>
<text x="222.2" y="162.2">CYW9BTAUDIO3 - Shield Headers</text>
<text x="216.2" y="171.5">630-90698-01</text>
<text x="235" y="171.4">CLEU</text>
<text x="251.5" y="171.4">CLEU</text>
<text x="269.2" y="171.5">1.1</text>
</g>
<g font-size="2.2">
<text x="242.7" y="146">CYPRESS SEMICONDUCTOR</text>
<text x="242.7" y="148.2">198 CHAMPION COURT</text>
<text x="242.7" y="150.4">SAN JOSE, CA 95134</text>
<text x="242.7" y="152.7">(408) 943-2600</text>
</g>
<g font-size="2">
<text x="211.2" y="161.9">SCH Title :</text>
<text x="211.2" y="165.5">Page Title :</text>
<text x="224.2" y="166.2">Title &amp; Table of Contents</text>
</g>
<g font-size="1.7">
<text x="133.1" y="71.9" transform="rotate(-90 133.1 71.9)">5</text>
<text x="134.9" y="71.9" transform="rotate(-90 134.9 71.9)">9</text>
<text x="138.6" y="71.9" transform="rotate(-90 138.6 71.9)">2</text>
<text x="140.4" y="71.9" transform="rotate(-90 140.4 71.9)">31</text>
<text x="144.1" y="71.9" transform="rotate(-90 144.1 71.9)">16</text>
<text x="145.9" y="71.9" transform="rotate(-90 145.9 71.9)">36</text>
<text x="147.7" y="71.9" transform="rotate(-90 147.7 71.9)">50</text>
<text x="70" y="74.5">1</text>
<text x="88.1" y="74.5">3</text>
<text x="117.6" y="74.5">44</text>
<text x="162.2" y="74.5">12 CLOCK</text>
<text x="162.2" y="76.4">13 DATA_OUT</text>
<text x="215.4" y="74.5">7</text>
<text x="215.4" y="76.4">8</text>
<text x="237.2" y="74.5">2</text>
<text x="70" y="78.2">6</text>
<text x="117.6" y="78.2">43</text>
<text x="162.2" y="78.2">14 DATA_IN</text>
<text x="162.2" y="80.1">15</text>
<text x="162.2" y="81.9">17 PU_DATA_OUT</text>
<text x="162.2" y="83.7">18 PU_EN_CLOCK</text>
<text x="215.4" y="80.1">6</text>
<text x="215.4" y="81.9">5</text>
<text x="237.2" y="80.1">3</text>
<text x="237.2" y="81.9">4</text>
<text x="76.3" y="85">5</text>
<text x="81.8" y="85">H</text>
<text x="162.2" y="85.5">19 I2CnSPI_SEL</text>
<text x="162.2" y="87.3">20</text>
<text x="226.4" y="86.3" transform="rotate(-90 226.4 86.3)">1</text>
<text x="28.7" y="94.7">1</text>
<text x="162.2" y="91">22</text>
<text x="162.2" y="92.8">23</text>
<text x="162.2" y="94.7">24 ACK</text>
<text x="28.7" y="96.5">2</text>
<text x="28.7" y="98.3">3</text>
<text x="28.7" y="102">5</text>
<text x="28.7" y="100.2">4</text>
<text x="118.5" y="96.5">7</text>
<text x="118.5" y="100.2">8</text>
<text x="162.2" y="96.5">25</text>
<text x="162.2" y="98.3">26</text>
<text x="162.2" y="100.2">27</text>
<text x="162.2" y="102">28</text>
<text x="28.7" y="105.6">SH1</text>
<text x="28.7" y="107.5">SH2</text>
<text x="43.5" y="103" transform="rotate(-90 43.5 103)">2</text>
<text x="47.1" y="103" transform="rotate(-90 47.1 103)">1</text>
<text x="118.5" y="107.5">6</text>
<text x="162.2" y="103.8">29</text>
<text x="162.2" y="107.5">32</text>
<text x="28.7" y="109.3">SH3</text>
<text x="28.7" y="111.1">SH4</text>
<text x="28.7" y="112.9">SH5</text>
<text x="117.6" y="111.1">11</text>
<text x="162.2" y="109.3">33</text>
<text x="162.2" y="111.1">34</text>
<text x="162.2" y="112.9">35</text>
<text x="28.7" y="114.8">SH6</text>
<text x="45.3" y="115.5" transform="rotate(-90 45.3 115.5)">3</text>
<text x="65.4" y="118.4">6</text>
<text x="79.9" y="118.4">5</text>
<text x="118.5" y="118.4">1</text>
<text x="162.2" y="114.8">37</text>
<text x="162.2" y="116.6">38</text>
<text x="162.2" y="118.4">39</text>
<text x="65.4" y="123.9">2</text>
<text x="79.9" y="120.3">4</text>
<text x="79.9" y="122.1">3</text>
<text x="79.9" y="123.9">1</text>
<text x="117.6" y="120.3">56</text>
<text x="117.6" y="122.1">55</text>
<text x="162.2" y="120.3">40</text>
<text x="162.2" y="123.9">42</text>
<text x="162.2" y="125.8">46</text>
<text x="118.5" y="129.4">3</text>
<text x="162.2" y="127.6">47</text>
<text x="162.2" y="129.4">48</text>
<text x="162.2" y="131.2">49</text>
<text x="83.7" y="134.9">1</text>
<text x="94.5" y="134.9">3</text>
<text x="117.6" y="136.7">10</text>
<text x="118.5" y="133.1">4</text>
<text x="162.2" y="133.1">51</text>
<text x="162.2" y="134.9">52</text>
<text x="162.2" y="136.7">53</text>
<text x="87.3" y="141.1" transform="rotate(-90 87.3 141.1)">2</text>
<text x="91" y="141.1" transform="rotate(-90 91 141.1)">4</text>
<text x="125.8" y="142" transform="rotate(-90 125.8 142)">57</text>
<text x="133.1" y="142" transform="rotate(-90 133.1 142)">21</text>
<text x="136.7" y="142" transform="rotate(-90 136.7 142)">41</text>
<text x="140.4" y="142" transform="rotate(-90 140.4 142)">45</text>
<text x="145.9" y="142" transform="rotate(-90 145.9 142)">30</text>
<text x="147.7" y="142" transform="rotate(-90 147.7 142)">54</text>
</g>
<g font-size="1.7" fill="#004080">
<text x="73.2" y="75.7">VIN</text>
<text x="81.4" y="75.7">VOUT</text>
<text x="121.6" y="75.7">VREGIN</text>
<text x="153.4" y="75.7">ADBUS0</text>
<text x="153.4" y="77.6">ADBUS1</text>
<text x="218.6" y="75.7">VREF2</text>
<text x="218.6" y="77.6">EN2</text>
<text x="229.7" y="75.7">VREF1</text>
<text x="73.2" y="79.4">CE</text>
<text x="75.1" y="81.3">VSS</text>
<text x="80.6" y="81.3">VSS</text>
<text x="121.6" y="79.4">VREGOUT</text>
<text x="134.2" y="78.6" transform="rotate(-90 134.2 78.6)">VPHY</text>
<text x="136.1" y="78.1" transform="rotate(-90 136.1 78.1)">VPLL</text>
<text x="139.7" y="79.9" transform="rotate(-90 139.7 79.9)">VCORE</text>
<text x="141.6" y="79.9" transform="rotate(-90 141.6 79.9)">VCORE</text>
<text x="145.2" y="79.3" transform="rotate(-90 145.2 79.3)">VCCIO</text>
<text x="147.1" y="79.3" transform="rotate(-90 147.1 79.3)">VCCIO</text>
<text x="148.9" y="79.3" transform="rotate(-90 148.9 79.3)">VCCIO</text>
<text x="153.4" y="79.4">ADBUS2</text>
<text x="153.4" y="81.2">ADBUS3</text>
<text x="153.4" y="83.1">ADBUS4</text>
<text x="218.6" y="81.2">SCL2</text>
<text x="218.6" y="83.1">SDA2</text>
<text x="227.5" y="83.2" transform="rotate(-90 227.5 83.2)">GND</text>
<text x="230.7" y="83.1">SDA1</text>
<text x="230.8" y="81.2">SCL1</text>
<text x="153.4" y="84.9">ADBUS5</text>
<text x="153.4" y="86.7">ADBUS6</text>
<text x="153.4" y="88.5">ADBUS7</text>
<text x="22" y="95.8">VBUS</text>
<text x="153.4" y="92.2">ACBUS0</text>
<text x="153.4" y="94">ACBUS1</text>
<text x="153.4" y="95.8">ACBUS2</text>
<text x="23.9" y="97.7">DM</text>
<text x="24.2" y="99.5">DP</text>
<text x="24.8" y="101.3">ID</text>
<text x="121.6" y="97.7">DM</text>
<text x="121.6" y="101.3">DP</text>
<text x="153.4" y="97.7">ACBUS3</text>
<text x="153.4" y="99.5">ACBUS4</text>
<text x="153.4" y="101.3">ACBUS5</text>
<text x="20.5" y="106.8">SHIELD</text>
<text x="22.9" y="103.2">GND</text>
<text x="153.4" y="103.2">ACBUS6</text>
<text x="153.4" y="105">ACBUS7</text>
<text x="20.5" y="108.7">SHIELD</text>
<text x="20.5" y="110.5">SHIELD</text>
<text x="20.5" y="112.3">SHIELD</text>
<text x="121.6" y="108.7">REF</text>
<text x="121.6" y="112.3">RESET#</text>
<text x="153.4" y="108.7">BDBUS0</text>
<text x="153.4" y="110.5">BDBUS1</text>
<text x="153.4" y="112.3">BDBUS2</text>
<text x="20.5" y="114.1">SHIELD</text>
<text x="20.5" y="116">SHIELD</text>
<text x="68.6" y="119.6">VCC</text>
<text x="75.4" y="119.6">CS</text>
<text x="121.6" y="119.6">EECS</text>
<text x="153.4" y="114.1">BDBUS3</text>
<text x="153.4" y="116">BDBUS4</text>
<text x="153.4" y="117.8">BDBUS5</text>
<text x="153.4" y="119.6">BDBUS6</text>
<text x="68.6" y="125.1">GND</text>
<text x="74.5" y="121.5">CLK</text>
<text x="75.2" y="125.1">DO</text>
<text x="76" y="123.3">DI</text>
<text x="121.6" y="121.5">EECLK</text>
<text x="121.6" y="123.3">EEDATA</text>
<text x="153.4" y="121.5">BDBUS7</text>
<text x="153.4" y="125.1">BCBUS0</text>
<text x="121.6" y="130.6">OSCI</text>
<text x="153.4" y="127">BCBUS1</text>
<text x="153.4" y="128.8">BCBUS2</text>
<text x="153.4" y="130.6">BCBUS3</text>
<text x="121.6" y="134.2">OSCO</text>
<text x="121.6" y="137.9">TEST</text>
<text x="153.4" y="132.4">BCBUS4</text>
<text x="153.4" y="134.2">BCBUS5</text>
<text x="153.4" y="136.1">BCBUS6</text>
<text x="153.4" y="137.9">BCBUS7</text>
<text x="127" y="138" transform="rotate(-90 127 138)">HS</text>
<text x="134.2" y="138" transform="rotate(-90 134.2 138)">GND</text>
<text x="137.9" y="138" transform="rotate(-90 137.9 138)">GND</text>
<text x="141.6" y="138" transform="rotate(-90 141.6 138)">GND</text>
<text x="147.1" y="138" transform="rotate(-90 147.1 138)">SUSPEND#</text>
<text x="148.9" y="138" transform="rotate(-90 148.9 138)">PWREN#</text>
</g>
<g font-size="1.6">
<text x="81.2" y="53.4">3V3</text>
<text x="152.1" y="50.5">3V3</text>
<text x="47.9" y="70.6">VUSB</text>
<text x="72.2" y="70.9">&lt;Package&gt;</text>
<text x="100.9" y="68.8">3V3</text>
<text x="236.5" y="66.9">VDDIO</text>
<text x="79.5" y="78.2">NC = 2,4</text>
<text x="203.9" y="92.9">DNI</text>
<text x="186.5" y="100.2">DNI</text>
<text x="84.5" y="103.5">3V3</text>
<text x="95.5" y="103.5">3V3</text>
<text x="60.7" y="114.5">3V3</text>
<text x="210.5" y="168.8">Size</text>
<text x="210.9" y="171.2">B</text>
<text x="216.7" y="168.8">Document Number</text>
<text x="235" y="168.8">Drawn By</text>
<text x="251.5" y="168.8">Approved By</text>
<text x="269.7" y="168.8">Rev</text>
<text x="211.2" y="174.2">Date:</text>
<text x="218.9" y="174.2">Thursday, November 12, 2020</text>
<text x="247.8" y="174.2">Sheet</text>
<text x="256.9" y="174.3">7</text>
<text x="260.6" y="174.2">of</text>
<text x="264.6" y="174.3">7</text>
</g>
<g font-size="1.6" fill="#000080">
<text x="91.4" y="52.6">L2</text>
<text x="100.6" y="52.6">120 OHM</text>
<text x="135.3" y="48.6">TP3</text>
<text x="91.4" y="54.5">L3</text>
<text x="100.6" y="54.5">120 OHM</text>
<text x="105.2" y="58.1">C35</text>
<text x="112.5" y="58.1">C36</text>
<text x="121.6" y="58.1">C37</text>
<text x="128.9" y="58.1">C38</text>
<text x="141.7" y="58">C39</text>
<text x="149.1" y="58.1">C40</text>
<text x="159.1" y="58.1">C41</text>
<text x="165.5" y="58.1">C42</text>
<text x="172.8" y="58.1">C43</text>
<text x="105.2" y="61.8">4.7uF</text>
<text x="112.5" y="61.8">4.7uF</text>
<text x="121.6" y="61.8">0.1uF</text>
<text x="128.9" y="61.8">0.1uF</text>
<text x="141.7" y="61.6">0.1uF</text>
<text x="149.1" y="61.8">0.1uF</text>
<text x="159.1" y="61.8">0.1uF</text>
<text x="165.5" y="61.8">0.1uF</text>
<text x="172.8" y="61.8">0.1uF</text>
<text x="72.2" y="67.3">U6</text>
<text x="72.2" y="69.1">XC6209F332DR</text>
<text x="93.3" y="70.6">TP4</text>
<text x="206.6" y="70">C46</text>
<text x="243.2" y="71.8">C47</text>
<text x="122" y="72">U7</text>
<text x="206.6" y="77.5">0.1uF</text>
<text x="214.5" y="72.8">PCA9306DCUR</text>
<text x="232.8" y="72.8">U8</text>
<text x="54.9" y="81.9">C48</text>
<text x="54.9" y="83.7">10UF</text>
<text x="65.8" y="81.9">C45</text>
<text x="65.8" y="83.7">1uF</text>
<text x="104.2" y="78.2">C44</text>
<text x="104.2" y="80.1">1uF</text>
<text x="112.5" y="81.9">C49</text>
<text x="181.1" y="78.2">R43</text>
<text x="181.9" y="83.7">R45</text>
<text x="181.9" y="81.9">R44</text>
<text x="188.3" y="83.7">1K OHM</text>
<text x="188.3" y="81.9">1K OHM</text>
<text x="188.5" y="78.4">220 OHM</text>
<text x="243.2" y="79.3">0.1uF</text>
<text x="112.5" y="85.6">4.7uF</text>
<text x="197.5" y="85.6">R46</text>
<text x="206.6" y="85.6">220K</text>
<text x="13.9" y="92.9">10103594-0001LF</text>
<text x="24.7" y="91.1">J18</text>
<text x="185.6" y="93.8">R47</text>
<text x="198.4" y="93.1">D25</text>
<text x="50.3" y="96.5">R48</text>
<text x="50.3" y="100.2">R49</text>
<text x="60.3" y="100.2">10 OHM</text>
<text x="61.2" y="96.5">10 OHM D-</text>
<text x="184.7" y="98.3">10K OHM</text>
<text x="198.4" y="98.6">GREEN</text>
<text x="50.5" y="105.7">U9</text>
<text x="50.5" y="107.9">TPD2EUSB30ADRTR</text>
<text x="102.4" y="106.6">R50</text>
<text x="110.6" y="106.6">12K OHM</text>
<text x="102.4" y="110.2">R54</text>
<text x="108.8" y="110.2">10K OHM</text>
<text x="67.6" y="116.6">U10</text>
<text x="83.8" y="117.4" transform="rotate(-90 83.8 117.4)">R51 10K OHM</text>
<text x="85.6" y="117.4" transform="rotate(-90 85.6 117.4)">R52 10K OHM</text>
<text x="87.4" y="117.4" transform="rotate(-90 87.4 117.4)">R53 10K OHM</text>
<text x="57.4" y="124">0.1uF</text>
<text x="58.3" y="120.3">C50</text>
<text x="91.4" y="124">R55</text>
<text x="101.5" y="124">2.2K</text>
<text x="67.6" y="127.6">93LC56BT-I/OT</text>
<text x="83.2" y="131.3">Y1 12.0000MHz</text>
<text x="106.3" y="137.5">TP5</text>
<text x="73.2" y="140.4">C51</text>
<text x="73.2" y="142.2">12pF</text>
<text x="104.2" y="140.4">C52</text>
<text x="104.2" y="142.2">12pF</text>
<text x="120.7" y="145.9">FT2232H-56Q</text>
</g>
<g font-size="1.6" fill="#f00">
<text x="117.4" y="67.1">USB_1V8</text>
<text x="256.9" y="80.8">CIF2SCLK</text>
<text x="256.9" y="82.6">CIF2SDA</text>
<text x="68" y="100.2">D+</text>
<text x="92.7" y="118.5">EECS#</text>
<text x="92.7" y="120.3">EECLK</text>
<text x="103.7" y="122.1">EEDATA</text>
</g>
<g font-size="1.3">
<text x="29.3" y="1.4">5</text>
<text x="84.1" y="1.4">4</text>
<text x="139" y="1.4">3</text>
<text x="193.8" y="1.4">2</text>
<text x="248.7" y="1.4">1</text>
<text x=".5" y="24.7">D</text>
<text x="276.6" y="24.7">D</text>
<text x=".5" y="68.2">C</text>
<text x="276.6" y="68.2">C</text>
<text x=".5" y="111.6">B</text>
<text x="276.6" y="111.6">B</text>
<text x=".5" y="155">A</text>
<text x="276.6" y="155">A</text>
<text x="29.3" y="177">5</text>
<text x="84.1" y="177">4</text>
<text x="139" y="177">3</text>
<text x="193.8" y="177">2</text>
<text x="248.7" y="177">1</text>
</g>
</svg>
